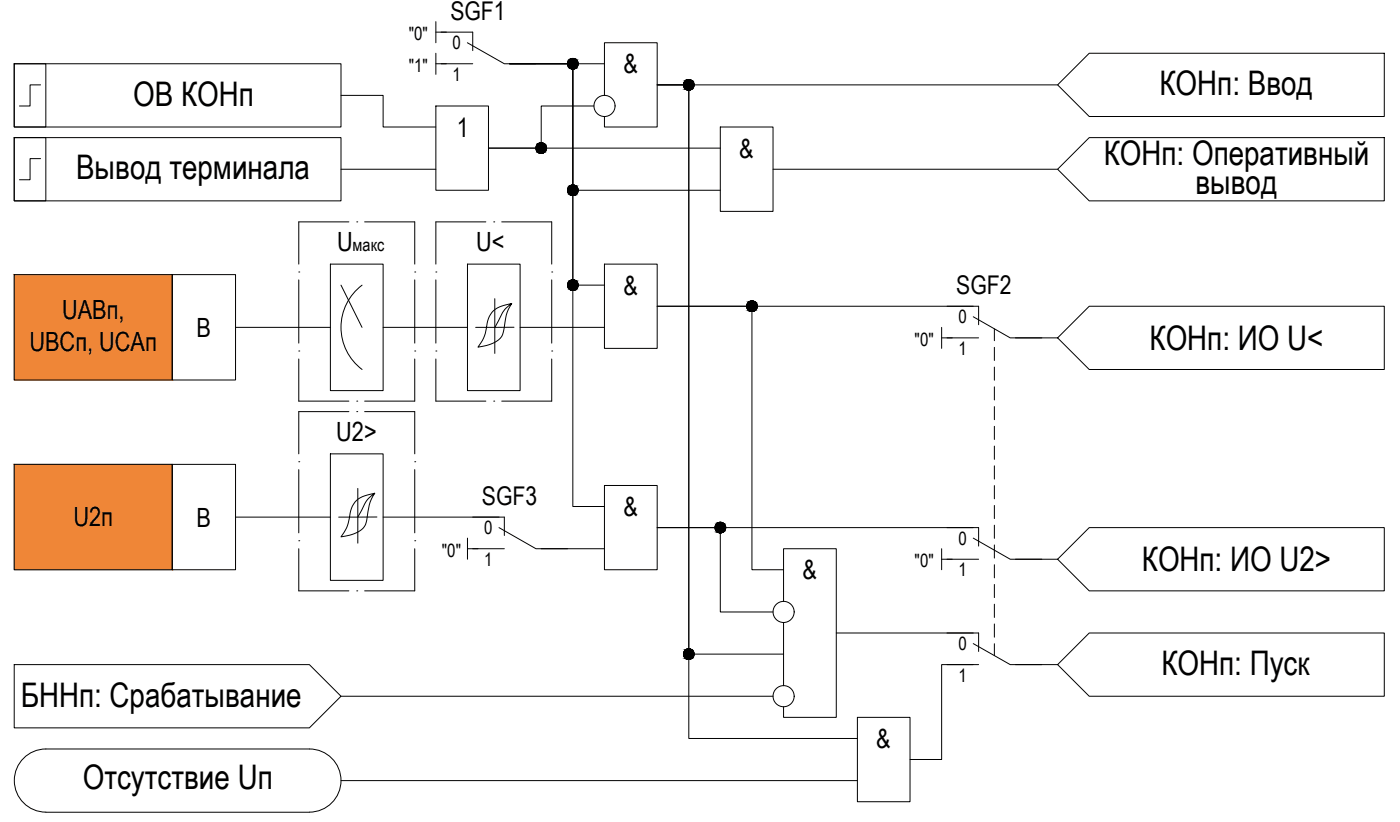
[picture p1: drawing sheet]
<svg xmlns="http://www.w3.org/2000/svg" width="564mm" height="331mm" viewBox="0 0 564 331" stroke-linecap="round" stroke-linejoin="round" font-family="sans-serif">
<g fill="none" stroke="#000" stroke-width=".4">
<path d="M175.7 8.7v8.5M177.8 12.9h12.7v7.5M188.4 17.2l14.9 8.5h12.7M5.7 25.7h12.8v25.5h-12.8zM5.7 25.7h131.7v25.5h-131.7zM16.4 34.2h-4.3v8.5h-4.3M175.7 21.5v8.5M177.8 25.7h12.7M243.6 38.4v-21.2h21.2v34h-21.2v-4.3M264.8 34.2h161.4M426.2 34.2l12.8-12.7h118.9v25.4h-118.9zM175.7 42.7h21.2v34h-21.2z"/>
<path d="M239.4 42.7h-21.3v17h-21.2M290.3 51.2h21.2v34h-21.2zM426.2 68.2l12.8-12.7h118.9v25.4h-118.9zM140.6 89.4h-20.2v17M143.8 89.4h.1M147 89.4h20.1v17M195.8 89.4h-20.1v17M199 89.4h.1M202.2 89.4h20.1v17M120.4 109.6h.1M120.4 112.8v25.5M137.4 114.9l8.5 17"/>
<path d="M145.9 114.9a21.2 21.2 0 0 0 0 34M167.1 109.6h.1M167.1 112.8v25.5M175.7 109.6h.1M175.7 112.8v25.5M222.3 109.6h.1M222.3 112.8v25.5M243.6 106.4h21.2v34h-21.2zM199.4 120.3v22.1M206.2 122.3a21.2 21.2 0 0 0-3.2 10.8 7.4 7.4 0 0 1-6 5.8l-4.4 1a18 18 0 0 0 3.9-10.5 8.6 8.6 0 0 1 7.7-6.6l2-.5-2.3 1.9-1.4 1.7-3.1 6h-7.7M207.1 131.9h-7.7M264.8 123.4h129.6v7.4"/>
<path d="M379.5 131.9v8.5M381.6 136.1h12.8M392.2 127.6l14.9 8.5h12.8M426.2 136.1l12.8-12.7h118.9v25.5h-118.9zM120.4 141.4h.1M120.4 144.6v17h20.2M167.1 141.4h.1M167.1 144.6v17h-20.1M175.7 141.4h.1M175.7 144.6v17h20.1M222.3 141.4h.1M222.3 144.6v17h-20.1"/>
<path d="M140.6 165.9h-20.2v17M143.8 161.6h.1M143.8 165.9h.1M147 165.9h20.1v17M199 161.6h.1M120.4 186.1h.1M120.4 189.2v25.5M144.2 196.8v22.1M151 198.8a21.2 21.2 0 0 0-3.2 10.8 7.4 7.4 0 0 1-6 5.8l-4.4 .9a18.4 18.4 0 0 0 3.9-10.5 8.6 8.6 0 0 1 7.7-6.6l2-.4-3.3 3-3.5 6.6h-7.7M167.1 186.1h.1M167.1 189.2v25.5M243.6 195.6h21.2v34h-21.2z"/>
<path d="M120.4 217.9h.1M151.9 208.3l-7.7 .1M167.1 217.9h.1M188.4 216.8v8.5M190.5 208.4h12.8v7.4M201.1 212.6l14.9 8.5h12.7M381.6 212.6h12.8v7.4M392.2 216.8l14.9 8.5h12.8M120.4 221.1v17h20.2M143.8 238.1h.1M167.1 221.1v17h-20.1M190.5 221.1h12.8"/>
<path d="M379.5 221.1v8.5M381.6 225.3h12.8M426.2 225.3l12.8-12.7h118.9v25.5h-118.9zM315.8 242.3v-21.2h21.2v67.9h-21.2v-4.2M315.8 250.8v25.5M337 255.1h57.4v7.4M392.2 259.3l14.9 8.5h12.8M381.6 267.8h12.8M426.2 267.8l12.8-12.7h118.9v25.4h-118.9zM345.5 289h21.2v34h-21.2z"/>
<circle cx="230.9" cy="25.7" r="2.14"/>
<circle cx="277.6" cy="34.2" r="2.14"/>
<circle cx="218.1" cy="59.7" r="2.14"/>
<circle cx="243.6" cy="42.7" r="4.3"/>
<circle cx="230.9" cy="76.6" r="2.14"/>
<circle cx="230.9" cy="114.9" r="2.14"/>
<circle cx="303.1" cy="123.4" r="2.14"/>
<circle cx="290.3" cy="212.6" r="2.14"/>
<circle cx="277.6" cy="263.5" r="2.14"/>
<circle cx="315.8" cy="280.5" r="4.3"/>
</g>
<g fill="#000" stroke="#000" stroke-width=".4">
<path d="M230.4 27.8h1zM230.6 23.6h.5zM277.1 36.3h1zM277.3 32.1h.5zM217.8 57.6h.5zM217.6 61.8h1zM230.4 78.7h1zM230.6 74.6h.5zM230.4 117h1zM230.6 112.8h.5zM302.6 125.5h.9zM302.7 121.3h.6z"/>
<path d="M289.9 214.7h.9zM290 210.5h.5zM277.1 265.6h1zM277.3 261.4h.5z"/>
<path d="M230.4 27.8h.7zM230.6 27.8h.5z"/>
<path d="M230.6 23.6l.8 .1zM230.4 23.7h1z"/>
<path d="M230.4 23.7h1.1zM230.1 23.7h1.4z"/>
<path d="M230.1 23.7l1.6 .1zM230 23.8h1.7z"/>
<path d="M230.1 27.7h1.4zM230.1 27.7l1.3 .1z"/>
<path d="M230 23.8l1.9 .1zM229.8 23.9h2.1z"/>
<path d="M230 27.6h1.7zM230 27.6l1.5 .1z"/>
<path d="M229.8 23.9l2.3 .1zM229.6 24h2.5z"/>
<path d="M229.8 27.6h2.1zM229.8 27.6h1.9z"/>
<path d="M229.6 24l2.6 .1zM229.5 24.1h2.7z"/>
<path d="M229.6 27.4h2.5zM229.6 27.4l2.3 .2z"/>
<path d="M229.5 24.1l2.9 .2zM229.5 24.1l2.9 .2h-3.1z"/>
<path d="M229.5 27.3h2.7zM229.5 27.3l2.6 .1z"/>
<path d="M229.3 24.3l3.2 .1zM229.2 24.4h3.3z"/>
<path d="M229.3 27.2h3.1zM229.3 27.2l2.9 .1z"/>
<path d="M229.2 24.4l3.4 .1zM229.2 24.4l3.4 .1z"/>
<path d="M229.2 27h3.3zM229.2 27l3.2 .2z"/>
<path d="M229.1 24.5l3.6 .2zM229.1 24.5l3.6 .2h-3.7z"/>
<path d="M229.1 26.9h3.5zM229.1 26.9l3.4 .1z"/>
<path d="M229 24.7l3.8 .2-.1-.2zM229 24.7l3.8 .2h-3.9z"/>
<path d="M229 26.7l3.6 .2 .1-.2zM229 26.7l3.6 .2h-3.5z"/>
<path d="M228.9 24.9l4 .2zM228.9 24.9l4 .2z"/>
<path d="M228.9 26.5h3.9zM228.9 26.5l3.8 .2z"/>
<path d="M228.8 25.1l4.1 .2v-.2zM228.8 25.1l4.1 .2h-4.1z"/>
<path d="M228.8 26.3h4.1zM228.8 26.3l4 .2z"/>
<path d="M228.8 25.3l4.2 .2-.1-.2zM228.8 25.3l4.2 .2h-4.3z"/>
<path d="M228.8 26.1l4.1 .2v-.2zM228.8 26.1l4.1 .2h-4.1z"/>
<path d="M228.7 25.5l4.3 .2zM228.7 25.5l4.3 .2z"/>
<path d="M228.7 25.7l4.3 .2v-.2zM228.7 25.7l4.3 .2h-4.3z"/>
<path d="M228.7 25.9l4.2 .2 .1-.2zM228.7 25.9l4.2 .2h-4.1z"/>
<path d="M277.1 36.3h.7zM277.3 36.3h.5z"/>
<path d="M277.3 32.1h.8zM277.1 32.1h1z"/>
<path d="M277.1 32.1l1.1 .1zM276.9 32.2h1.3z"/>
<path d="M276.9 32.2l1.5 .1zM276.7 32.3h1.7z"/>
<path d="M276.9 36.2h1.3zM276.9 36.2l1.2 .1z"/>
<path d="M276.7 32.3l1.9 .1zM276.5 32.4h2.1z"/>
<path d="M276.7 36.1h1.7zM276.7 36.1l1.5 .1z"/>
<path d="M276.5 32.4l2.3 .1zM276.4 32.5h2.4z"/>
<path d="M276.5 36.1h2.1zM276.5 36.1h1.9z"/>
<path d="M276.4 32.5l2.5 .1zM276.2 32.6h2.7z"/>
<path d="M276.4 35.9h2.4zM276.4 35.9l2.2 .2z"/>
<path d="M276.2 32.6l2.9 .1zM276.1 32.7h3z"/>
<path d="M276.2 35.8h2.7zM276.2 35.8l2.6 .1z"/>
<path d="M276.1 32.7l3.1 .2zM276.1 32.7l3.1 .2h-3.3z"/>
<path d="M276.1 35.7h3zM276.1 35.7l2.8 .1z"/>
<path d="M275.9 32.9l3.5 .2zM275.9 32.9l3.5 .2z"/>
<path d="M275.9 35.5h3.3zM275.9 35.5l3.2 .2z"/>
<path d="M275.8 33.1l3.7 .1zM275.8 33.1l3.7 .1h-3.8z"/>
<path d="M275.8 35.3h3.6zM275.8 35.3l3.4 .2z"/>
<path d="M275.7 33.2l3.8 .2zM275.7 33.2l3.8 .2z"/>
<path d="M275.7 35.2h3.8zM275.7 35.2l3.7 .1z"/>
<path d="M275.6 33.4l4 .2-.1-.2zM275.6 33.4l4 .2h-4.1z"/>
<path d="M275.6 35h3.9zM275.6 35l3.9 .2z"/>
<path d="M275.5 33.6l4.2 .2-.1-.2zM275.5 33.6l4.2 .2h-4.2z"/>
<path d="M275.5 34.8l4 .2 .1-.2zM275.5 34.8l4 .2h-3.9z"/>
<path d="M275.5 33.8l4.2 .2zM275.5 33.8l4.2 .2z"/>
<path d="M275.5 34l4.2 .2v-.2zM275.5 34l4.2 .2h-4.2z"/>
<path d="M275.5 34.4l4.2 .2v-.2zM275.5 34.4l4.2 .2h-4.2z"/>
<path d="M275.5 34.6h4.2zM275.5 34.6l4.1 .2z"/>
<path d="M275.5 34.2l4.2 .2v-.2zM275.5 34.2l4.2 .2h-4.2z"/>
<path d="M217.8 57.6h.8zM217.6 57.6h1z"/>
<path d="M217.6 57.6l1.2 .1zM217.4 57.7h1.4z"/>
<path d="M217.4 57.7h1.6zM217.3 57.7h1.7z"/>
<path d="M217.3 57.7l1.8 .2zM217.1 57.9h2z"/>
<path d="M217.1 57.9h2.2zM216.9 57.9h2.4z"/>
<path d="M216.9 57.9l2.6 .2zM216.7 58.1h2.8z"/>
<path d="M216.7 58.1l2.9 .1zM216.7 58.1l2.9 .1z"/>
<path d="M216.6 58.2l3.2 .2zM216.6 58.2l3.2 .2h-3.4z"/>
<path d="M216.4 58.4l3.5 .1zM216.4 58.4l3.5 .1z"/>
<path d="M216.3 58.5l3.7 .2zM216.3 58.5l3.7 .2h-3.8z"/>
<path d="M216.2 58.7l3.9 .2zM216.2 58.7l3.9 .2z"/>
<path d="M216.2 58.9l3.9 .2v-.2zM216.2 58.9l3.9 .2h-4z"/>
<path d="M216.1 59.1l4.1 .2-.1-.2zM216.1 59.1l4.1 .2h-4.2z"/>
<path d="M216 59.3l4.2 .2zM216 59.3l4.2 .2z"/>
<path d="M216 59.5l4.2 .2v-.2zM216 59.5l4.2 .2h-4.2z"/>
<path d="M216 59.7l4.2 .2v-.2zM216 59.7l4.2 .2h-4.2z"/>
<path d="M216 59.9l4.2 .2v-.2zM216 59.9l4.2 .2h-4.2z"/>
<path d="M217.6 61.8h.7zM217.8 61.8h.5z"/>
<path d="M217.4 61.7h1.4zM217.4 61.7l1.2 .1z"/>
<path d="M217.3 61.6h1.7zM217.3 61.6l1.5 .1z"/>
<path d="M217.1 61.5h2zM217.1 61.5l1.9 .1z"/>
<path d="M216.9 61.4h2.4zM216.9 61.4l2.2 .1z"/>
<path d="M216.7 61.3h2.8zM216.7 61.3l2.6 .1z"/>
<path d="M216.6 61.2h3zM216.6 61.2l2.9 .1z"/>
<path d="M216.4 61h3.4zM216.4 61l3.2 .2z"/>
<path d="M216.3 60.8h3.6zM216.3 60.8l3.5 .2z"/>
<path d="M216.2 60.7h3.8zM216.2 60.7l3.7 .1z"/>
<path d="M216.2 60.5h3.9zM216.2 60.5l3.8 .2z"/>
<path d="M216.1 60.3l4 .2v-.2zM216.1 60.3l4 .2h-3.9z"/>
<path d="M216 60.1h4.2zM216 60.1l4.1 .2z"/>
<path d="M230.4 78.7l.7 .1zM230.6 78.8h.5z"/>
<path d="M230.6 74.6h.8zM230.4 74.6h1z"/>
<path d="M230.4 74.6l1.1 .1zM230.1 74.7h1.4z"/>
<path d="M230.1 74.7l1.6 .1zM230 74.8h1.7z"/>
<path d="M230.1 78.7h1.4zM230.1 78.7h1.3z"/>
<path d="M230 74.8h1.9zM229.8 74.8h2.1z"/>
<path d="M230 78.6h1.7zM230 78.6l1.5 .1z"/>
<path d="M229.8 74.8l2.3 .2zM229.6 75h2.5z"/>
<path d="M229.8 78.5h2.1zM229.8 78.5l1.9 .1z"/>
<path d="M229.6 75l2.6 .1zM229.5 75.1h2.7z"/>
<path d="M229.6 78.4h2.5zM229.6 78.4l2.3 .1z"/>
<path d="M229.5 75.1l2.9 .1zM229.5 75.1l2.9 .1h-3.1z"/>
<path d="M229.5 78.3h2.7zM229.5 78.3l2.6 .1z"/>
<path d="M229.3 75.2l3.2 .1zM229.2 75.3h3.3z"/>
<path d="M229.3 78.1h3.1zM229.3 78.1l2.9 .2z"/>
<path d="M229.2 75.3l3.4 .2zM229.2 75.3l3.4 .2z"/>
<path d="M229.2 78h3.3zM229.2 78l3.2 .1z"/>
<path d="M229.1 75.5l3.6 .2zM229.1 75.5l3.6 .2h-3.7z"/>
<path d="M229.1 77.8h3.5zM229.1 77.8l3.4 .2z"/>
<path d="M229 75.7l3.8 .2-.1-.2zM229 75.7l3.8 .2h-3.9z"/>
<path d="M229 77.6h3.7zM229 77.6l3.6 .2z"/>
<path d="M228.9 75.9l4 .2zM228.9 75.9l4 .2z"/>
<path d="M228.9 77.5h3.9zM228.9 77.5l3.8 .1z"/>
<path d="M228.8 76.1l4.1 .2v-.2zM228.8 76.1l4.1 .2h-4.1z"/>
<path d="M228.8 77.3h4.1zM228.8 77.3l4 .2z"/>
<path d="M228.8 76.3l4.2 .2-.1-.2zM228.8 76.3l4.2 .2h-4.3z"/>
<path d="M228.8 77.1l4.1 .2v-.2zM228.8 77.1l4.1 .2h-4.1z"/>
<path d="M228.7 76.5l4.3 .2zM228.7 76.5l4.3 .2z"/>
<path d="M228.7 76.7l4.3 .2v-.2zM228.7 76.7l4.3 .2h-4.3z"/>
<path d="M228.7 76.9l4.2 .2 .1-.2zM228.7 76.9l4.2 .2h-4.1z"/>
<path d="M230.4 117h.7zM230.6 117h.5z"/>
<path d="M230.6 112.8l.8 .1zM230.4 112.9h1z"/>
<path d="M230.4 112.9h1.1zM230.1 112.9h1.4z"/>
<path d="M230.1 112.9l1.6 .1zM230 113h1.7z"/>
<path d="M230.1 116.9h1.4zM230.1 116.9l1.3 .1z"/>
<path d="M230 113l1.9 .1zM229.8 113.1h2.1z"/>
<path d="M230 116.8h1.7zM230 116.8l1.5 .1z"/>
<path d="M229.8 113.1l2.3 .1zM229.6 113.2h2.5z"/>
<path d="M229.8 116.8h2.1zM229.8 116.8h1.9z"/>
<path d="M229.6 113.2l2.6 .1zM229.5 113.3h2.7z"/>
<path d="M229.6 116.6h2.5zM229.6 116.6l2.3 .2z"/>
<path d="M229.5 113.3l2.9 .1zM229.5 113.3l2.9 .1h-3.1z"/>
<path d="M229.5 116.5h2.7zM229.5 116.5l2.6 .1z"/>
<path d="M229.3 113.4l3.2 .2zM229.2 113.6h3.3z"/>
<path d="M229.3 116.4h3.1zM229.3 116.4l2.9 .1z"/>
<path d="M229.2 113.6l3.4 .1zM229.2 113.6l3.4 .1z"/>
<path d="M229.2 116.2h3.3zM229.2 116.2l3.2 .2z"/>
<path d="M229.1 113.7l3.6 .2zM229.1 113.7l3.6 .2h-3.7z"/>
<path d="M229.1 116h3.5zM229.1 116l3.4 .2z"/>
<path d="M229 113.9l3.8 .2-.1-.2zM229 113.9l3.8 .2h-3.9z"/>
<path d="M229 115.9h3.7zM229 115.9l3.6 .1z"/>
<path d="M228.9 114.1l4 .2zM228.9 114.1l4 .2z"/>
<path d="M228.9 115.7h3.9zM228.9 115.7l3.8 .2z"/>
<path d="M228.8 114.3l4.1 .2v-.2zM228.8 114.3l4.1 .2h-4.1z"/>
<path d="M228.8 115.5l4 .2 .1-.2zM228.8 115.5l4 .2h-3.9z"/>
<path d="M228.8 114.5l4.2 .2-.1-.2zM228.8 114.5l4.2 .2h-4.3z"/>
<path d="M228.8 115.3h4.1zM228.8 115.3l4.1 .2z"/>
<path d="M228.7 114.7l4.3 .2zM228.7 114.7l4.3 .2z"/>
<path d="M228.7 114.9l4.3 .2v-.2zM228.7 114.9l4.3 .2h-4.3z"/>
<path d="M228.7 115.1l4.2 .2 .1-.2zM228.7 115.1l4.2 .2h-4.1z"/>
<path d="M302.6 125.5h.7zM302.7 125.5h.6z"/>
<path d="M302.7 121.3h.8zM302.6 121.3h.9z"/>
<path d="M302.6 121.3l1.1 .1zM302.4 121.4h1.3z"/>
<path d="M302.4 121.4h1.5zM302.2 121.4h1.7z"/>
<path d="M302.4 125.4h1.3zM302.4 125.4l1.1 .1z"/>
<path d="M302.2 121.4l1.9 .2zM302 121.6h2.1z"/>
<path d="M302.2 125.3h1.7zM302.2 125.3l1.5 .1z"/>
<path d="M302 121.6l2.3 .1zM301.8 121.7h2.5z"/>
<path d="M302 125.2h2.1zM302 125.2l1.9 .1z"/>
<path d="M301.8 121.7l2.6 .1zM301.7 121.8h2.7z"/>
<path d="M301.8 125.1h2.5zM301.8 125.1l2.3 .1z"/>
<path d="M301.7 121.8l2.9 .1zM301.7 121.8l2.9 .1z"/>
<path d="M301.7 125h2.7zM301.7 125l2.6 .1z"/>
<path d="M301.6 121.9l3.1 .2zM301.4 122.1h3.3z"/>
<path d="M301.6 124.9h3zM301.6 124.9l2.8 .1z"/>
<path d="M301.4 122.1l3.5 .2zM301.4 122.1l3.5 .2z"/>
<path d="M301.4 124.7h3.3zM301.4 124.7l3.2 .2z"/>
<path d="M301.3 122.3l3.6 .1zM301.3 122.3l3.6 .1h-3.7z"/>
<path d="M301.3 124.5h3.6zM301.3 124.5l3.4 .2z"/>
<path d="M301.2 122.4l3.8 .2zM301.2 122.4l3.8 .2z"/>
<path d="M301.2 124.4h3.7zM301.2 124.4l3.7 .1z"/>
<path d="M301.1 122.6l4 .2-.1-.2zM301.1 122.6l4 .2h-4.1z"/>
<path d="M301.1 124.2h3.9zM301.1 124.2l3.8 .2z"/>
<path d="M301 122.8l4.2 .2-.1-.2zM301 122.8l4.2 .2h-4.2z"/>
<path d="M301 124l4 .2 .1-.2zM301 124l4 .2h-3.9z"/>
<path d="M301 123l4.2 .2zM301 123l4.2 .2z"/>
<path d="M301 123.2l4.2 .2v-.2zM301 123.2l4.2 .2h-4.2z"/>
<path d="M301 123.6l4.2 .2v-.2zM301 123.6l4.2 .2h-4.2z"/>
<path d="M301 123.8h4.2zM301 123.8l4.1 .2z"/>
<path d="M301 123.4l4.2 .2v-.2zM301 123.4l4.2 .2h-4.2z"/>
<path d="M289.9 214.7h.6zM290 214.7h.5z"/>
<path d="M290 210.5h.8zM289.9 210.5h.9z"/>
<path d="M289.9 210.5l1.1 .1zM289.6 210.6h1.4z"/>
<path d="M289.6 210.6h1.6zM289.4 210.6h1.8z"/>
<path d="M289.6 214.6h1.4zM289.6 214.6l1.2 .1z"/>
<path d="M289.4 210.6l2 .2zM289.2 210.8h2.2z"/>
<path d="M289.4 214.5h1.8zM289.4 214.5l1.6 .1z"/>
<path d="M289.2 210.8l2.4 .1zM289.1 210.9h2.5z"/>
<path d="M289.2 214.4h2.2zM289.2 214.4l2 .1z"/>
<path d="M289.1 210.9l2.6 .1zM288.9 211h2.8z"/>
<path d="M289.1 214.3h2.5zM289.1 214.3l2.3 .1z"/>
<path d="M288.9 211l3 .1zM288.8 211.1h3.1z"/>
<path d="M288.9 214.2h2.8zM288.9 214.2l2.7 .1z"/>
<path d="M288.8 211.1l3.2 .2zM288.8 211.1l3.2 .2h-3.4z"/>
<path d="M288.8 214.1h3.1zM288.8 214.1l2.9 .1z"/>
<path d="M288.6 211.3l3.5 .2zM288.6 211.3l3.5 .2z"/>
<path d="M288.6 213.9h3.4zM288.6 213.9l3.3 .2z"/>
<path d="M288.6 211.5l3.6 .1zM288.6 211.5l3.6 .1h-3.8z"/>
<path d="M288.6 213.7h3.5zM288.6 213.7l3.4 .2z"/>
<path d="M288.4 211.6l3.9 .2zM288.4 211.6l3.9 .2z"/>
<path d="M288.4 213.6h3.8zM288.4 213.6l3.7 .1z"/>
<path d="M288.3 211.8l4 .2v-.2zM288.3 211.8l4 .2h-4z"/>
<path d="M288.3 213.4h4zM288.3 213.4l3.9 .2z"/>
<path d="M288.3 212l4.1 .2zM288.3 212l4.1 .2z"/>
<path d="M288.3 213.2l4 .2v-.2zM288.3 213.2l4 .2h-4z"/>
<path d="M288.2 212.2l4.2 .2v-.2zM288.2 212.2l4.2 .2h-4.2z"/>
<path d="M288.2 212.4l4.3 .2-.1-.2zM288.2 212.4l4.3 .2h-4.3z"/>
<path d="M288.2 212.8l4.2 .2zM288.2 212.8l4.2 .2z"/>
<path d="M288.2 213l4.1 .2 .1-.2zM288.2 213l4.1 .2h-4z"/>
<path d="M288.2 212.6l4.2 .2 .1-.2zM288.2 212.6l4.2 .2h-4.2z"/>
<path d="M277.1 265.6l.7 .1zM277.3 265.7h.5z"/>
<path d="M277.3 261.4l.8 .1zM277.1 261.5h1z"/>
<path d="M277.1 261.5l1.1 .1zM276.9 261.6h1.3z"/>
<path d="M276.9 261.6h1.5zM276.7 261.6h1.7z"/>
<path d="M276.9 265.6h1.3zM276.9 265.6h1.2z"/>
<path d="M276.7 261.6l1.9 .1zM276.5 261.7h2.1z"/>
<path d="M276.7 265.5h1.7zM276.7 265.5l1.5 .1z"/>
<path d="M276.5 261.7l2.3 .1zM276.5 261.7l2.3 .1z"/>
<path d="M276.5 265.4h2.1zM276.5 265.4l1.9 .1z"/>
<path d="M276.4 261.8l2.5 .2zM276.2 262h2.7z"/>
<path d="M276.4 265.3h2.4zM276.4 265.3l2.2 .1z"/>
<path d="M276.2 262l2.9 .1zM276.2 262l2.9 .1z"/>
<path d="M276.2 265.2h2.7zM276.2 265.2l2.6 .1z"/>
<path d="M276.1 262.1l3.1 .2zM276.1 262.1l3.1 .2h-3.3z"/>
<path d="M276.1 265h3zM276.1 265l2.8 .2z"/>
<path d="M275.9 262.3l3.5 .1zM275.9 262.3l3.5 .1z"/>
<path d="M275.9 264.9h3.3zM275.9 264.9l3.2 .1z"/>
<path d="M275.8 262.4l3.7 .2zM275.8 262.4l3.7 .2h-3.8z"/>
<path d="M275.8 264.7h3.6zM275.8 264.7l3.4 .2z"/>
<path d="M275.7 262.6l3.8 .2zM275.7 262.6l3.8 .2z"/>
<path d="M275.7 264.5h3.8zM275.7 264.5l3.7 .2z"/>
<path d="M275.6 262.8l4 .2-.1-.2zM275.6 262.8l4 .2h-4.1z"/>
<path d="M275.6 264.4h3.9zM275.6 264.4l3.9 .1z"/>
<path d="M275.5 263l4.2 .1zM275.5 263l4.2 .1z"/>
<path d="M275.5 264.2l4 .2 .1-.2zM275.5 264.2l4 .2h-3.9z"/>
<path d="M275.5 263.1l4.2 .3v-.3zM275.5 263.1l4.2 .3h-4.2z"/>
<path d="M275.5 263.4l4.2 .2v-.2zM275.5 263.4l4.2 .2h-4.2z"/>
<path d="M275.5 263.8l4.2 .1zM275.5 263.8l4.2 .1z"/>
<path d="M275.5 263.9l4.1 .3 .1-.3zM275.5 263.9l4.1 .3h-4.1z"/>
<path d="M275.5 263.6l4.2 .2v-.2zM275.5 263.6l4.2 .2h-4.2z"/>
</g>
<!-- layer: 0 -->
<g fill="#ef8637" stroke="#ef8637" stroke-width=".4">
<path d="M5.7 110.7l63.7 42.4v-42.4zM5.7 110.7l63.7 42.4h-63.7z"/>
<path d="M5.7 187.1l63.7 42.5v-42.5zM5.7 187.1l63.7 42.5h-63.7z"/>
</g>
<g fill="none" stroke="#000" stroke-width=".4">
<path d="M175.7 12.9h4.2M137.4 38.4h17v12.8h21.3M175.7 25.7h4.2M205.4 25.7h25.5v89.2h12.7M205.4 25.7h25.5v51h59.4M205.4 25.7h25.5v178.4h12.7M205.4 25.7h38.2M5.7 55.5h12.8v25.4h-12.8zM5.7 55.5h131.7v25.4h-131.7zM196.9 59.7h93.4M16.4 63.9h-4.3v8.5h-4.3M137.4 68.2h38.3"/>
<path d="M311.5 68.2h114.7M5.7 110.7h63.7v42.4h-63.7zM69.4 110.7h25.5v42.4h-25.5zM133.2 106.4h21.2v51h-21.2zM188.4 106.4h21.2v51h-21.2zM94.9 131.9h38.3M154.4 131.9h34M209.6 131.9h34M264.8 123.4h38.2v106.2h12.8M379.5 136.1h4.3M400.7 132.5v4.8M400.7 139.9v5.3"/>
<path d="M409.2 136.1h17M400.7 147.9v5.3M400.7 155.9v5.3M400.7 163.8v5.3M400.7 171.8v5.3M400.7 179.7v5.4M5.7 187.1h63.7v42.5h-63.7zM69.4 187.1h25.5v42.5h-25.5zM133.2 182.9h21.2v50.9h-21.2zM400.7 187.7v5.3M400.7 195.7v5.3M94.9 208.4h38.3"/>
<path d="M154.4 208.4h46.7M392.2 212.6h-127.4h25.5v34h21.2M400.7 203.7v5.3M400.7 211.6v5.3M400.7 219.6v5.3M188.4 221.1h4.2M218.1 221.1h25.5M379.5 225.3h4.3M400.7 227.5v5.3M400.7 235.5v5.3M409.2 225.3h17M400.7 243.5v5.3"/>
<path d="M400.7 251.4v5.3M400.7 259.4v4.8M5.7 267.8h119l12.7 12.7-12.7 12.8h-119zM315.8 263.6h-38.2v-229.4h-12.8h12.8v263.4h67.9M392.2 267.8h-12.7v38.2h-12.8M409.2 267.8h17M137.4 280.5h174.1M18.5 301.8h106.2a12.7 12.7 0 0 1 12.7 12.7 12.7 12.7 0 0 1-12.7 12.7l-106.2 .1M18.5 301.8a12.7 12.7 0 0 0-12.7 12.7 12.7 12.7 0 0 0 12.7 12.7M137.4 314.5h208.1"/>
<circle cx="315.8" cy="246.6" r="4.3"/>
</g>
<g font-size="13.6">
<text x="467.3" y="38.2">КОНп: Ввод</text>
<text x="53.7" y="42.6">ОВ КОНп</text>
<text x="444.8" y="66.7">КОНп: Оперативный</text>
<text x="30.7" y="72.3">Вывод терминала</text>
<text x="481.8" y="78">вывод</text>
<text x="463.3" y="141">КОНп: ИО U&lt;</text>
<text x="460.2" y="230.2">КОНп: ИО U2&gt;</text>
<text x="468.1" y="272">КОНп: Пуск</text>
<text x="8.4" y="284.7">БННп: Срабатывание</text>
<text x="33.4" y="318">Отсутствие Uп</text>
</g>
<g font-size="10.7">
<text x="251.2" y="29.5">&amp;</text>
<text x="184.2" y="55">1</text>
<text x="297.9" y="63.5">&amp;</text>
<text x="135.8" y="101.3">U</text>
<text x="192" y="101.3">U&lt;</text>
<text x="251.2" y="118.7">&amp;</text>
<text x="25" y="128.5">UABп,</text>
<text x="79.2" y="135.7">В</text>
<text x="11.9" y="141.4">UBCп, UCAп</text>
<text x="135.5" y="177.8">U2&gt;</text>
<text x="251.2" y="207.9">&amp;</text>
<text x="29.6" y="212.1">U2п</text>
<text x="79.2" y="212.2">В</text>
<text x="323.4" y="233.4">&amp;</text>
<text x="353.2" y="301.3">&amp;</text>
</g>
<g font-size="10.4">
<text x="181.5" y="8.2">SGF1</text>
<text x="385.4" y="118.6">SGF2</text>
<text x="194.2" y="203.6">SGF3</text>
</g>
<g font-size="7.4">
<text x="164.7" y="16.2">&quot;0&quot;</text>
<text x="182.4" y="19.8">0</text>
<text x="164.7" y="29">&quot;1&quot;</text>
<text x="182.4" y="32.6">1</text>
<text x="386.3" y="130.3">0</text>
<text x="368.6" y="139.4">&quot;0&quot;</text>
<text x="386.3" y="143">1</text>
<text x="195.2" y="215.3">0</text>
<text x="386.3" y="219.5">0</text>
<text x="178.1" y="224.3">&quot;0&quot;</text>
<text x="195.2" y="228">1</text>
<text x="368.6" y="228.6">&quot;0&quot;</text>
<text x="386.3" y="232.2">1</text>
<text x="386.3" y="262">0</text>
<text x="386.3" y="274.7">1</text>
</g>
<text font-size="7.1" x="142.1" y="101.3">макс</text>
</svg>
